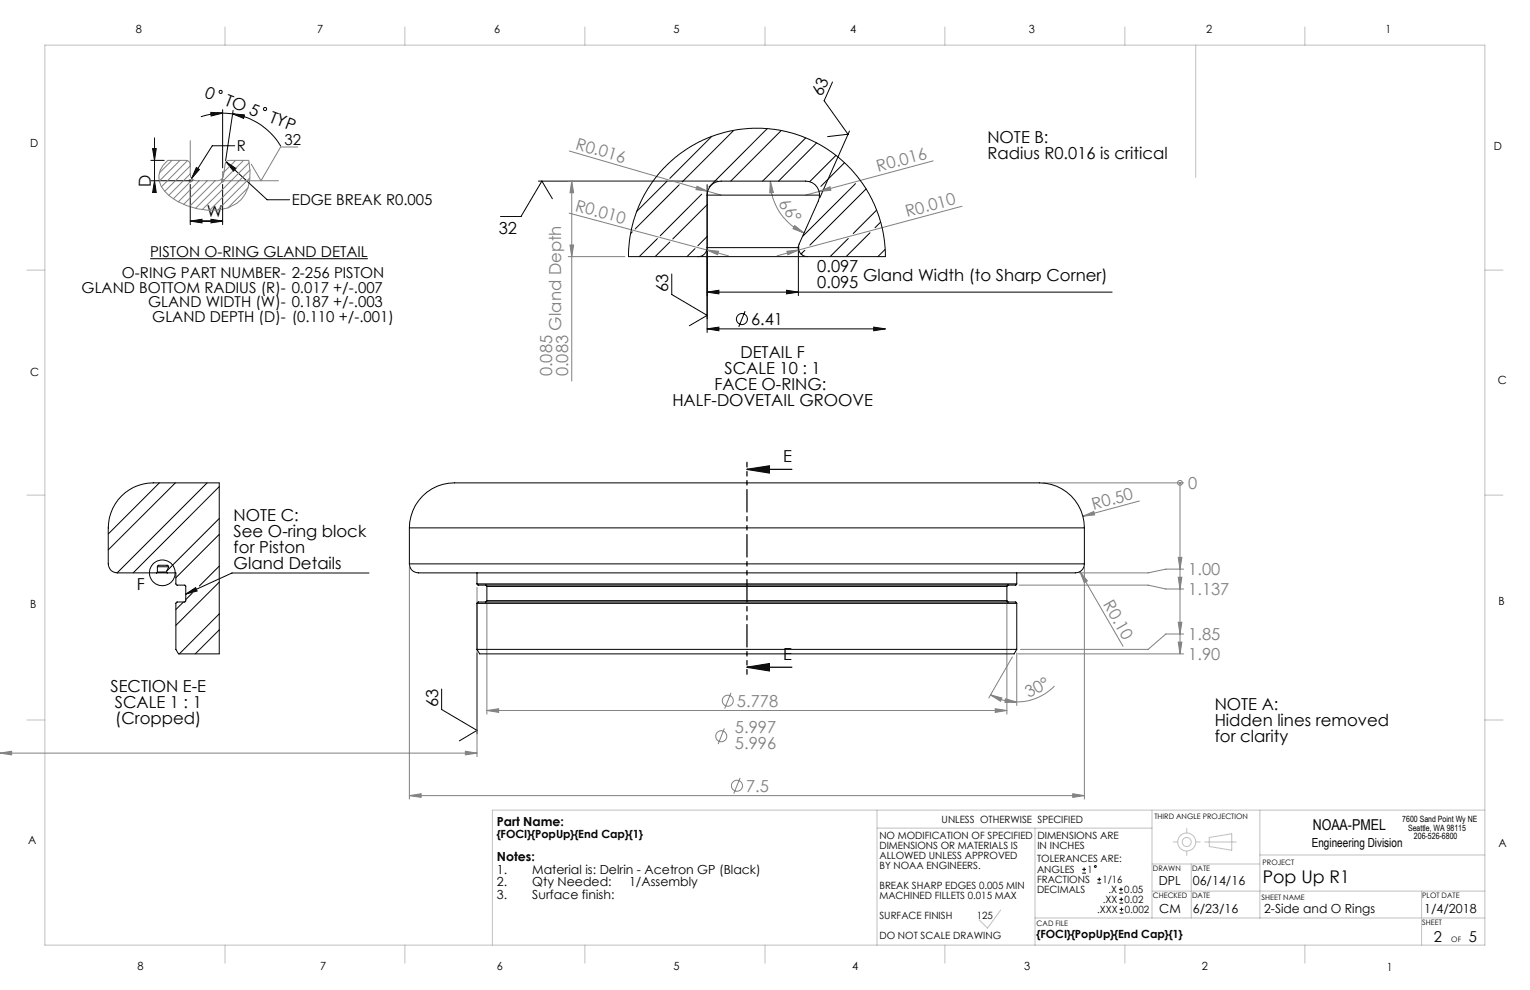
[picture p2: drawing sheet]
<svg xmlns="http://www.w3.org/2000/svg" width="432mm" height="279mm" viewBox="0 0 432 279" stroke-linecap="round" stroke-linejoin="round" font-family="sans-serif">
<g fill="none" stroke="#c0c0c0" stroke-width=".28">
<path d="M12.7 12.7h406.4v254h-406.4zM63.5 7.6v5.1M114.3 7.6v5.1M165.1 7.6v5.1M215.9 7.6v5.1M266.7 7.6v5.1M317.5 7.6v5.1M337.5 12.7v37.4M368.3 7.6v5.1M7.6 76.2h5.1M224.8 69.9h1M225 69.5l.7 .7"/>
<path d="M225.3 69.4v1M225.7 69.5l-.7 .7M419.1 76.2h5.1M7.6 139.7h5.1M419.1 139.7h5.1M7.6 203.2h5.1M419.1 203.2h5.1M247.5 233.7h77.6M247.5 228.6v38.1M292.1 233.7v33M325.1 228.6v30.5M331.1 237.6h1.3"/>
<path d="M334.9 233.8v1.3M337.5 237.6h1.2M340 237.6h8.9M341.3 236.4l6.3-1.1v4.7l-6.3-1.1zM355.6 228.6v30.5M419.1 228.6h-280.1v38.1M282.4 256.9l-3.7 5-2.4-2.3M292.1 259.1h127M325.1 251.5h94M325.1 243.8h30.5M334.9 240.2v1.2M336.2 243.8v15.3"/>
<path d="M355.6 241.3h63.5M401.2 251.5v15.2M63.5 266.7v5.1M114.3 266.7v5.1M165.1 266.7v5.1M215.9 266.7v5.1M266.7 266.7v5.1M317.5 266.7v5.1M368.3 266.7v5.1"/>
<circle cx="334.9" cy="237.6" r="1.28"/>
<circle cx="334.9" cy="237.6" r="2.55"/>
</g>
<g fill="none" stroke="#000" stroke-width=".28">
<path d="M43.6 38.9v12.1M59.5 31.7l3.3 .2-3.2 .8zM62.8 30.9v16.5M62.8 31.9l2.9 .2M62.8 31.9l-2.5 .2-3.6 .8M65.7 32.1l3.3 .3-.2 1zM65.7 32.1a19 19 0 0 1 13.6 9.2M65.8 31.2l-2.1 14.1M235 23.1l-2.4 5.3 6.7 9.5-5.7 .7M239.7 37l-8.3 18.8M42.6 45.3h3.8M42.6 51h11.9"/>
<path d="M43.1 41.9h1l-.5 3.4zM43.6 51l.5 3.3h-1zM53.7 52v11.4M55.4 47.3l.9 .5-2.2 2.5zM62.8 52v11.4M63.8 45.7l11.6 10.7h6.3M63.8 45.7l2.8 1.9-.7 .7zM66.3 41.1h-6.4l-5.8 9.2M151.9 51.1h50.6M155.9 56.1l-3-5-5.9 10h-5.7M199.6 52.1v41.7M42.4 73h61.4"/>
<path d="M53.7 62.4l3.3-.5v1zM53.7 62.4h9.1M59.5 61.9l3.3 .5-3.3 .5zM189.6 77.3v5.8l10 5.9-5 2.9M225.3 70.9v12.5M199.6 82.4l3.3-.5v1zM199.6 92.8l3.3-.5v1zM199.6 82.4h114.3M199.6 92.8h50.3M210.3 87.8l-1.8 4.5M222 81.9l3.3 .5-3.3 .5zM246.6 92.3l3.3 .5-3.3 .5z"/>
<path d="M52.4 167.7l2.8-1.9 .4 1zM104.1 161.7h-38.6l-13.1 6M124.6 194.5v5.7l10 5.9-5 3M134.6 184.3v22.8"/>
<circle cx="62.3" cy="26" r=".44"/>
<circle cx="74.8" cy="30.8" r=".44"/>
<circle cx="209.4" cy="90" r="1.56"/>
<circle cx="45.8" cy="161.7" r="3.6"/>
</g>
<g fill="none" stroke="#808080" stroke-width=".28">
<path d="M53.7 39.7v9.5l.3 1 .9 .7h7l1-.8 .7-3.9 .6-.8 6-.1a12.7 12.7 0 0 1-2.1 11 11.5 11.5 0 0 1-9.4 3 16.6 16.6 0 0 1-13.2-6.7 5.6 5.6 0 0 1 1.8-7.3h5.3l.7 .3 .4 .9M48.5 45.3l-3.6 3.5M50.8 45.3l-5.9 5.8M52.9 45.3l-7.3 7.4M53.2 51h1M53.3 50.7l.7 .7M53.7 50.5v1M53.7 46.8l-7.2 7.2M53.7 49.1l-6.1 6M54 50.7l-.7 .7M54.4 50.6l-5.5 5.5M56.2 51l-5.9 6"/>
<path d="M58.5 51l-6.7 6.7M60.7 51l-7.3 7.3M62.3 51h16.3M62.5 50.7l.7 .7M62.8 48.4v3.1M63.2 50.7l-.7 .7M66.5 45.3l-3.3 3.2M68.8 45.3l-13.6 13.5M70 53l-5.7 5.7M70.3 45.9l-13.3 13.3M70.5 50.2l-9.1 9.1M70.6 47.9l-11.5 11.5"/>
<path d="M84 41.5h-4.8l-5.5 9.5-2.8-4.7M160.4 51.1h42.1M160.7 42.6l39 11.4M161.4 51.1v56.4M161.4 51.1l.5 3.3h-1zM196.7 52.6l3 1.4-3.3-.5zM199.7 54l3.8 1.1M217.4 51.1l.9 3.2-1.1 .1zM217.4 51.1a16 16 0 0 0 9.5 14.7M231.2 54l3-1.3 .3 1zM263.3 45.4l-36 9.7M271.5 58.2l-46.1 12.4"/>
<path d="M160.4 72.4h16M160.6 60.1l38.9 10.5M160.9 69.1h1l-.5 3.3zM199.5 70.6l3.3 .3-.3 1zM199.5 70.6l6.1 1.6M222.1 70.9l3.3-.3-3 1.3zM224.3 63.7l2.6 2.1-3.1-1.2zM225.4 70.6l-6.1 1.6M294.4 136.3h39.6M333 136.3h.1M333 136.3v48.2M305.6 145.7l3.1-1.3 .2 .9z"/>
<path d="M321.6 141.4l-16 4.3M332.5 157.3h1.1l-.6 3.3zM115.5 160.1v65.4M134.6 165.8v47.7M137.4 170.5v31M284.2 170.5v31M287.6 165.1h36.4l5 1.1h5M304.8 161.3l2.1 2.6-.9 .5zM304.8 161.3l12.1 21.1M306 160.1v65.4M332.5 175.6h1.1l-.6 3.3zM332.5 162.9h1.1l-.6 3.3z"/>
<path d="M334 160.6h-5l-5 1.1h-19.5M334 178.9h-5l-5 4.4h-36M206.3 195.5l-1.8 4.5M279.5 196.1l3.3 .9-.4 .9zM279.5 196.1l3.1 1.3 2.1 .5 2.2 .2M283.7 197.2l3.2 .9-3.3 .2zM285.7 185.4l-6.7 11.6M286.9 184.3v14.8M287.2 184.5h46.8M297.6 193.6a14.9 14.9 0 0 1-10.7 4.5M332.5 181.2h1.1l-.6 3.3zM0 212.5l3.3-.5v1z"/>
<path d="M0 212.5h134.6M131.3 212l3.3 .5-3.3 .5zM137.4 200.5l3.3-.5v1zM137.4 200.5h146.8M204.4 205.6l-1.7 4.4M208.9 219.5l-1.8 4.5M280.9 200l3.3 .5-3.3 .5zM115.5 224.5l3.4-.5v1zM115.5 224.5h190.5M302.8 224l3.2 .5-3.2 .5z"/>
<circle cx="333" cy="136.3" r=".67"/>
<circle cx="205.4" cy="197.8" r="1.55"/>
<circle cx="203.6" cy="207.8" r="1.55"/>
<circle cx="208" cy="221.7" r="1.55"/>
</g>
<path d="M210.8 132.5l6.3-1v2zM210.8 132.5h12.7M210.8 188.3l6.3-1v2zM210.8 188.3h12.7" fill="none" stroke="#000" stroke-width=".35"/>
<path d="M210.8 130.5v59.8" fill="none" stroke="#000" stroke-width=".35" stroke-dasharray="6.3 1.3 1.3 1.3 1.3 1.3" stroke-dashoffset="5"/>
<g fill="#000">
<path d="M52.4 167.7l2.8-1.9 .4 1z"/>
<path d="M65.7 32.1l3.3 .3-.2 1zM59.5 31.7l3.3 .2-3.2 .8z"/>
<path d="M43.1 41.9h1l-.5 3.4zM43.6 51l.5 3.3h-1z"/>
<path d="M55.4 47.3l.9 .5-2.2 2.5zM63.8 45.7l2.8 1.9-.7 .7z"/>
<path d="M53.7 62.4l3.3-.5v1zM59.5 61.9l3.3 .5-3.3 .5z"/>
<path d="M222 81.9l3.3 .5-3.3 .5zM199.6 82.4l3.3-.5v1z"/>
<path d="M210.8 132.5l6.3-1v2zM210.8 188.3l6.3-1v2z"/>
</g>
<path d="M332.5 157.3h1.1l-.6 3.3zM332.5 175.6h1.1l-.6 3.3zM332.5 181.2h1.1l-.6 3.3zM332.5 162.9h1.1l-.6 3.3z" fill="#808080"/>
<path d="M199.6 92.8l3.3-.5v1zM246.6 92.3l3.3 .5-3.3 .5z" fill="#000"/>
<g fill="#808080">
<path d="M196.7 52.6l3 1.4-3.3-.5z"/>
<path d="M199.5 70.6l3.3 .3-.3 1z"/>
<path d="M231.2 54l3-1.3 .3 1z"/>
<path d="M222.1 70.9l3.3-.3-3 1.3z"/>
<path d="M305.6 145.7l3.1-1.3 .2 .9z"/>
<path d="M304.8 161.3l2.1 2.6-.9 .5z"/>
<path d="M280.9 200l3.3 .5-3.3 .5zM137.4 200.5l3.3-.5v1z"/>
<path d="M115.5 224.5l3.4-.5v1zM302.8 224l3.2 .5-3.2 .5zM131.3 212l3.3 .5-3.3 .5zM0 212.5l3.3-.5v1z"/>
<path d="M279.5 196.1l3.3 .9-.4 .9zM283.7 197.2l3.2 .9-3.3 .2z"/>
<path d="M161.4 51.1l.5 3.3h-1zM160.9 69.1h1l-.5 3.3z"/>
<path d="M217.4 51.1l.9 3.2-1.1 .1zM224.3 63.7l2.6 2.1-3.1-1.2z"/>
</g>
<g fill="none" stroke="#000" stroke-width=".28">
<path d="M200.9 38.5l-11.8 11.8M207.1 36.8l-14.6 14.6M216.5 36.3l-16.4 16.5M220.5 36.8l-14.3 14.3M227.4 38.9l-12.2 12.2M188.2 51.2l-8.5 8.5M191.7 52.1l-12.5 12.5M198 54.8l-11.7 11.7M199.6 55.1a3.9 3.9 0 0 1 3.9-4h23.8a3.9 3.9 0 0 1 3.7 5.6l-5.5 12.2a2.54 2.54 0 0 0 2.4 3.5M199.6 55.1h31.7M199.6 55.1v14.8M199.6 57.8l-9.7 9.7"/>
<path d="M230.5 40.3l-10.8 10.8M235.9 43.9l-7.4 7.4M238.3 45.9l-6.6 6.7M241.4 51.8l-15 15M244.4 53.3l-15.8 15.9M247.4 59.3l-6.6 6.6M178.4 65.4l-.4 .5M185.5 67.3l-5.1 5.1M189.1 68.3l-4.2 4.1M196.1 70.2l-2.2 2.2M197 72.4h-19.6l.3-4.6 .6-3.4 .9-3.3 1.2-3.2 2.3-4.4 2.9-4 3.6-3.9 3.9-3.1 4.3-2.5 4.9-2 5.9-1.4 4.2-.4 4.7 .1 6 1.1 5.3 1.9 4.4 2.4 3.8 2.7 3.6 3.3 1.9 2.4 2.3 3.2 2.3 4.2 1.4 3.7 1 3.5 .5 3.4 .3 4.3h-22M197 72.4h30.9"/>
<path d="M199.6 69.9a2.53 2.53 0 0 1-2.6 2.5M199.6 69.9h25.7M199.6 66.7l-2.6 2.7M226.1 71.7h.1M227.2 70.6l-1 .9M239.4 67.3l-5.1 5.1M245.5 65.7l-6.7 6.7M248.5 62.7l-1.6 1.6M249.8 70.4l-2 2M45 136.3l-14.4 14.4M49.5 136.3l-18.9 18.9M58.5 136.3l-25.4 25.4"/>
<path d="M61.9 137.3l-24.3 24.4M44.4 159.9l.4-.4 2.6 .1 .2 .4-.6 1.3 .2 .4M44.4 159.9h3.2M44.4 159.9v1.5M61.9 146.3l-14.8 14.8M61.9 159.8l-5.6 5.6M61.9 150.8l-12.3 12.3M115.5 159.1a3 3 0 0 0 3.9 2.6h182a4.7 4.7 0 0 0 4.2-1.2l.4-1.4M115.5 149a12.9 12.9 0 0 1 14.3-12.7h161.2a17.3 17.3 0 0 1 8.7 1.7 12.7 12.7 0 0 1 6.3 11M115.5 159.1h190.5M115.5 149h190.5M115.5 149v10.1"/>
<path d="M306 149v10.1M44.2 161.7h-11.1a2.53 2.53 0 0 1-2.5-2.6v-10.1a12.7 12.7 0 0 1 12.7-12.7h18.6v48.2h-11.5l-.8-1.2v-13l.4-.4h2.1l.3-.2v-4.3l-.3-.3-2.4-.1-.1-3.3h-2.4M44.2 161.7h3M44.4 161.4l-.2 .3M44.4 161.4h2.6M51.8 169.9l-2.2 2.1M54.3 167.4l-1.9 1.8M61.9 173.2l-11.3 11.3M61.9 164.3l-12.3 12.2M61.9 177.8l-6.8 6.7M134.6 164.8l.3 .3h151.8l.2-.3M134.6 170.3l.3-.4h151.7l.3 .4"/>
<path d="M134.6 164.8h152.3M134.6 170.3h152.3M134.6 161.7v3.1M134.6 170.3v13M137 165.1l.4 .4M137.4 169.5l-.4 .4M137.4 165.5h146.8M137.4 169.5h146.8M137.4 165.5v4M284.2 169.5l.4 .4M284.2 165.5v4M284.6 165.1l-.4 .4"/>
<path d="M286.9 161.7v3.1M286.9 170.3v13M134.6 183.3l.8 1.2h150.8l.7-1.2M134.6 183.3h152.3M305.4 246.4h1.1M305.4 245.4h1.1M306 244.8v1.1M309.7 249.2h1.1M309.7 248.2h1.1M310.2 247.6v1.1M315.8 252.1h1.1M315.8 251h1.1"/>
<path d="M315.9 254.9h1.1M315.9 253.8h1.1M316 257.7h1M316 256.6h1M316.4 250.5v1M316.4 253.3v1.1M316.5 256.1v1.1"/>
<circle cx="309.1" cy="244.6" r=".28"/>
</g>
<text font-size="4.9" x="356.4" y="249.2">Pop Up R1</text>
<g font-size="4.7">
<text x="57.5" y="27.3" transform="rotate(21 57.5 27.3)">0</text>
<text x="63.2" y="29.5" transform="rotate(21 63.2 29.5)">TO 5</text>
<text x="232" y="27.4" transform="rotate(-66 232 27.4)">63</text>
<text x="75.7" y="34.4" transform="rotate(21 75.7 34.4)">TYP</text>
<text x="278.7" y="40.4">NOTE B:</text>
<text x="278.7" y="44.9">Radius R0.016 is critical</text>
<text x="42.6" y="52.7" transform="rotate(-90 42.6 52.7)">D</text>
<text x="58.4" y="61.4">W</text>
<text x="140.8" y="66.2">32</text>
<text x="230.6" y="76.9">0.097</text>
<text x="188.6" y="82.4" transform="rotate(-90 188.6 82.4)">63</text>
<text x="230.6" y="81.4">0.095</text>
<text x="243.6" y="79.4">Gland Width (to Sharp Corner)</text>
<text x="212" y="91.7">6.41</text>
<text x="209" y="101">DETAIL F</text>
<text x="204.5" y="105.5">SCALE 10 : 1</text>
<text x="201.6" y="110">FACE O-RING:</text>
<text x="189.8" y="114.6">HALF-DOVETAIL GROOVE</text>
<text x="221.1" y="130.5">E</text>
<text x="65.9" y="147.1">NOTE C:</text>
<text x="65.9" y="151.6">See O-ring block</text>
<text x="65.9" y="156.1">for Piston</text>
<text x="65.9" y="160.7">Gland Details</text>
<text x="38.6" y="166.4">F</text>
<text x="221.1" y="186.3">E</text>
<text x="31.2" y="195.3">SECTION E-E</text>
<text x="32.4" y="199.8">SCALE 1 : 1</text>
<text x="123.6" y="199.6" transform="rotate(-90 123.6 199.6)">63</text>
<text x="342.8" y="200.4">NOTE A:</text>
<text x="32.5" y="204.3">(Cropped)</text>
<text x="342.8" y="204.9">Hidden lines removed</text>
<text x="342.8" y="209.4">for clarity</text>
</g>
<g font-size="4.7" fill="#808080">
<text x="162.2" y="42" transform="rotate(16 162.2 42)">R0.016</text>
<text x="247.9" y="48.5" transform="rotate(-15 247.9 48.5)">R0.016</text>
<text x="162.2" y="59.5" transform="rotate(15 162.2 59.5)">R0.010</text>
<text x="219.5" y="57.7" transform="rotate(51 219.5 57.7)">66°</text>
<text x="256" y="61.3" transform="rotate(-15 256 61.3)">R0.010</text>
<text x="158.4" y="93.3" transform="rotate(-90 158.4 93.3)">Gland Depth</text>
<text x="155.8" y="106.2" transform="rotate(-90 155.8 106.2)">0.085</text>
<text x="160.4" y="106.2" transform="rotate(-90 160.4 106.2)">0.083</text>
<text x="308.6" y="143.8" transform="rotate(-15 308.6 143.8)">R0.50</text>
<text x="335.4" y="138">0</text>
<text x="335.4" y="162.4">1.00</text>
<text x="335.4" y="168">1.137</text>
<text x="311.2" y="170.5" transform="rotate(60 311.2 170.5)">R0.10</text>
<text x="335.4" y="180.7">1.85</text>
<text x="335.4" y="186.3">1.90</text>
<text x="290.3" y="197.1" transform="rotate(-28 290.3 197.1)">30°</text>
<text x="208" y="199.4">5.778</text>
<text x="207.4" y="207">5.997</text>
<text x="207.4" y="211.5">5.996</text>
<text x="210.6" y="223.4">7.5</text>
</g>
<g font-size="4.2">
<text x="80.3" y="40.9">32</text>
<text x="66.8" y="42.7">R</text>
<text x="82.3" y="58">EDGE BREAK R0.005</text>
<text x="42.4" y="72.6">PISTON O-RING GLAND DETAIL</text>
<text x="23" y="82.6">GLAND BOTTOM RADIUS (R)- 0.017 +/-.007</text>
<text x="34.4" y="78.4">O-RING PART NUMBER- 2-256 PISTON</text>
<text x="41.8" y="86.7">GLAND WIDTH (W)- 0.187 +/-.003</text>
<text x="43" y="90.9">GLAND DEPTH (D)- (0.110 +/-.001)</text>
<text x="370.5" y="234.4">NOAA-PMEL</text>
<text x="404.7" y="266">2</text>
<text x="414.6" y="266">5</text>
</g>
<g font-size="3.5">
<text x="140.2" y="233.3">Part Name:</text>
<text x="370.2" y="238.9">Engineering Division</text>
<text x="140.2" y="243.1">Notes:</text>
<text x="140.2" y="246.7">1.</text>
<text x="140.2" y="250.2">2.</text>
<text x="150.2" y="246.7">Material is: Delrin - Acetron GP (Black)</text>
<text x="150.2" y="250.2">Qty Needed:</text>
<text x="177.5" y="250.2">1/Assembly</text>
<text x="327" y="249.8">DPL</text>
<text x="336.6" y="249.8">06/14/16</text>
<text x="140.2" y="253.7">3.</text>
<text x="150.2" y="253.7">Surface finish:</text>
<text x="327.2" y="257.7">CM</text>
<text x="336.7" y="257.8">6/23/16</text>
<text x="356.8" y="257.7">2-Side and O Rings</text>
<text x="401.9" y="257.7">1/4/2018</text>
</g>
<g font-size="3.2">
<text x="38.3" y="9.4">8</text>
<text x="89.5" y="9.4">7</text>
<text x="139.5" y="9.4">6</text>
<text x="190.1" y="9.4">5</text>
<text x="240" y="9.4">4</text>
<text x="290.4" y="9.4">3</text>
<text x="340.4" y="9.4">2</text>
<text x="391" y="9.4">1</text>
<text x="8.5" y="41.5">D</text>
<text x="421.6" y="42.3">D</text>
<text x="8.5" y="106.3">C</text>
<text x="422.8" y="108.3">C</text>
<text x="8.5" y="171.5">B</text>
<text x="422.9" y="170.9">B</text>
<text x="7.9" y="238.3">A</text>
<text x="140.2" y="236.5">{FOCI}{PopUp}{End Cap}{1}</text>
<text x="422.9" y="239">A</text>
<text x="292.6" y="264.7">{FOCI}{PopUp}{End Cap}{1}</text>
<text x="38.8" y="273.8">8</text>
<text x="90.4" y="273.8">7</text>
<text x="140.2" y="273.8">6</text>
<text x="190.1" y="273.9">5</text>
<text x="240.5" y="273.8">4</text>
<text x="289" y="273.9">3</text>
<text x="339.1" y="273.8">2</text>
<text x="391.4" y="274.1">1</text>
</g>
<g font-size="2.8">
<text x="265.8" y="232.1">UNLESS OTHERWISE SPECIFIED</text>
<text x="248.2" y="236.7">NO MODIFICATION OF SPECIFIED</text>
<text x="248.2" y="239.5">DIMENSIONS OR MATERIALS IS</text>
<text x="292.8" y="236.7">DIMENSIONS ARE</text>
<text x="292.8" y="239.6">IN INCHES</text>
<text x="248.2" y="242.4">ALLOWED UNLESS APPROVED</text>
<text x="248.2" y="245.2">BY NOAA ENGINEERS.</text>
<text x="292.7" y="243.2">TOLERANCES ARE:</text>
<text x="248.2" y="250.8">BREAK SHARP EDGES 0.005 MIN</text>
<text x="292.7" y="246.4">ANGLES</text>
<text x="292.7" y="249.2">FRACTIONS</text>
<text x="306.9" y="246.4">1</text>
<text x="311.2" y="249.2">1/16</text>
<text x="248.2" y="253.7">MACHINED FILLETS 0.015 MAX</text>
<text x="292.7" y="252">DECIMALS</text>
<text x="309.6" y="257.7">.XXX</text>
<text x="311.2" y="254.9">.XX</text>
<text x="312.8" y="252">.X</text>
<text x="317.3" y="252">0.05</text>
<text x="317.4" y="254.9">0.02</text>
<text x="317.4" y="257.7">0.002</text>
<text x="248.2" y="259.3">SURFACE FINISH</text>
<text x="275.6" y="259.3">125</text>
<text x="248.2" y="264.9">DO NOT SCALE DRAWING</text>
</g>
<g font-size="2.4">
<text x="395.8" y="232.1">7600 Sand Point Wy NE</text>
<text x="397.4" y="234.4">Seattle, WA 98115</text>
<text x="399" y="236.7">206-526-6800</text>
</g>
<g font-size="2.1">
<text x="325.8" y="231.1">THIRD ANGLE PROJECTION</text>
<text x="325.4" y="245.9">DRAWN</text>
<text x="336.5" y="245.9">DATE</text>
<text x="356.3" y="244.1">PROJECT</text>
<text x="325.3" y="253.4">CHECKED</text>
<text x="336.5" y="253.4">DATE</text>
<text x="356" y="254.1">SHEET NAME</text>
<text x="401.4" y="253.4">PLOT DATE</text>
<text x="292.6" y="261.2">CAD FILE</text>
<text x="401.4" y="261">SHEET</text>
<text x="409.6" y="266">OF</text>
</g>
</svg>
